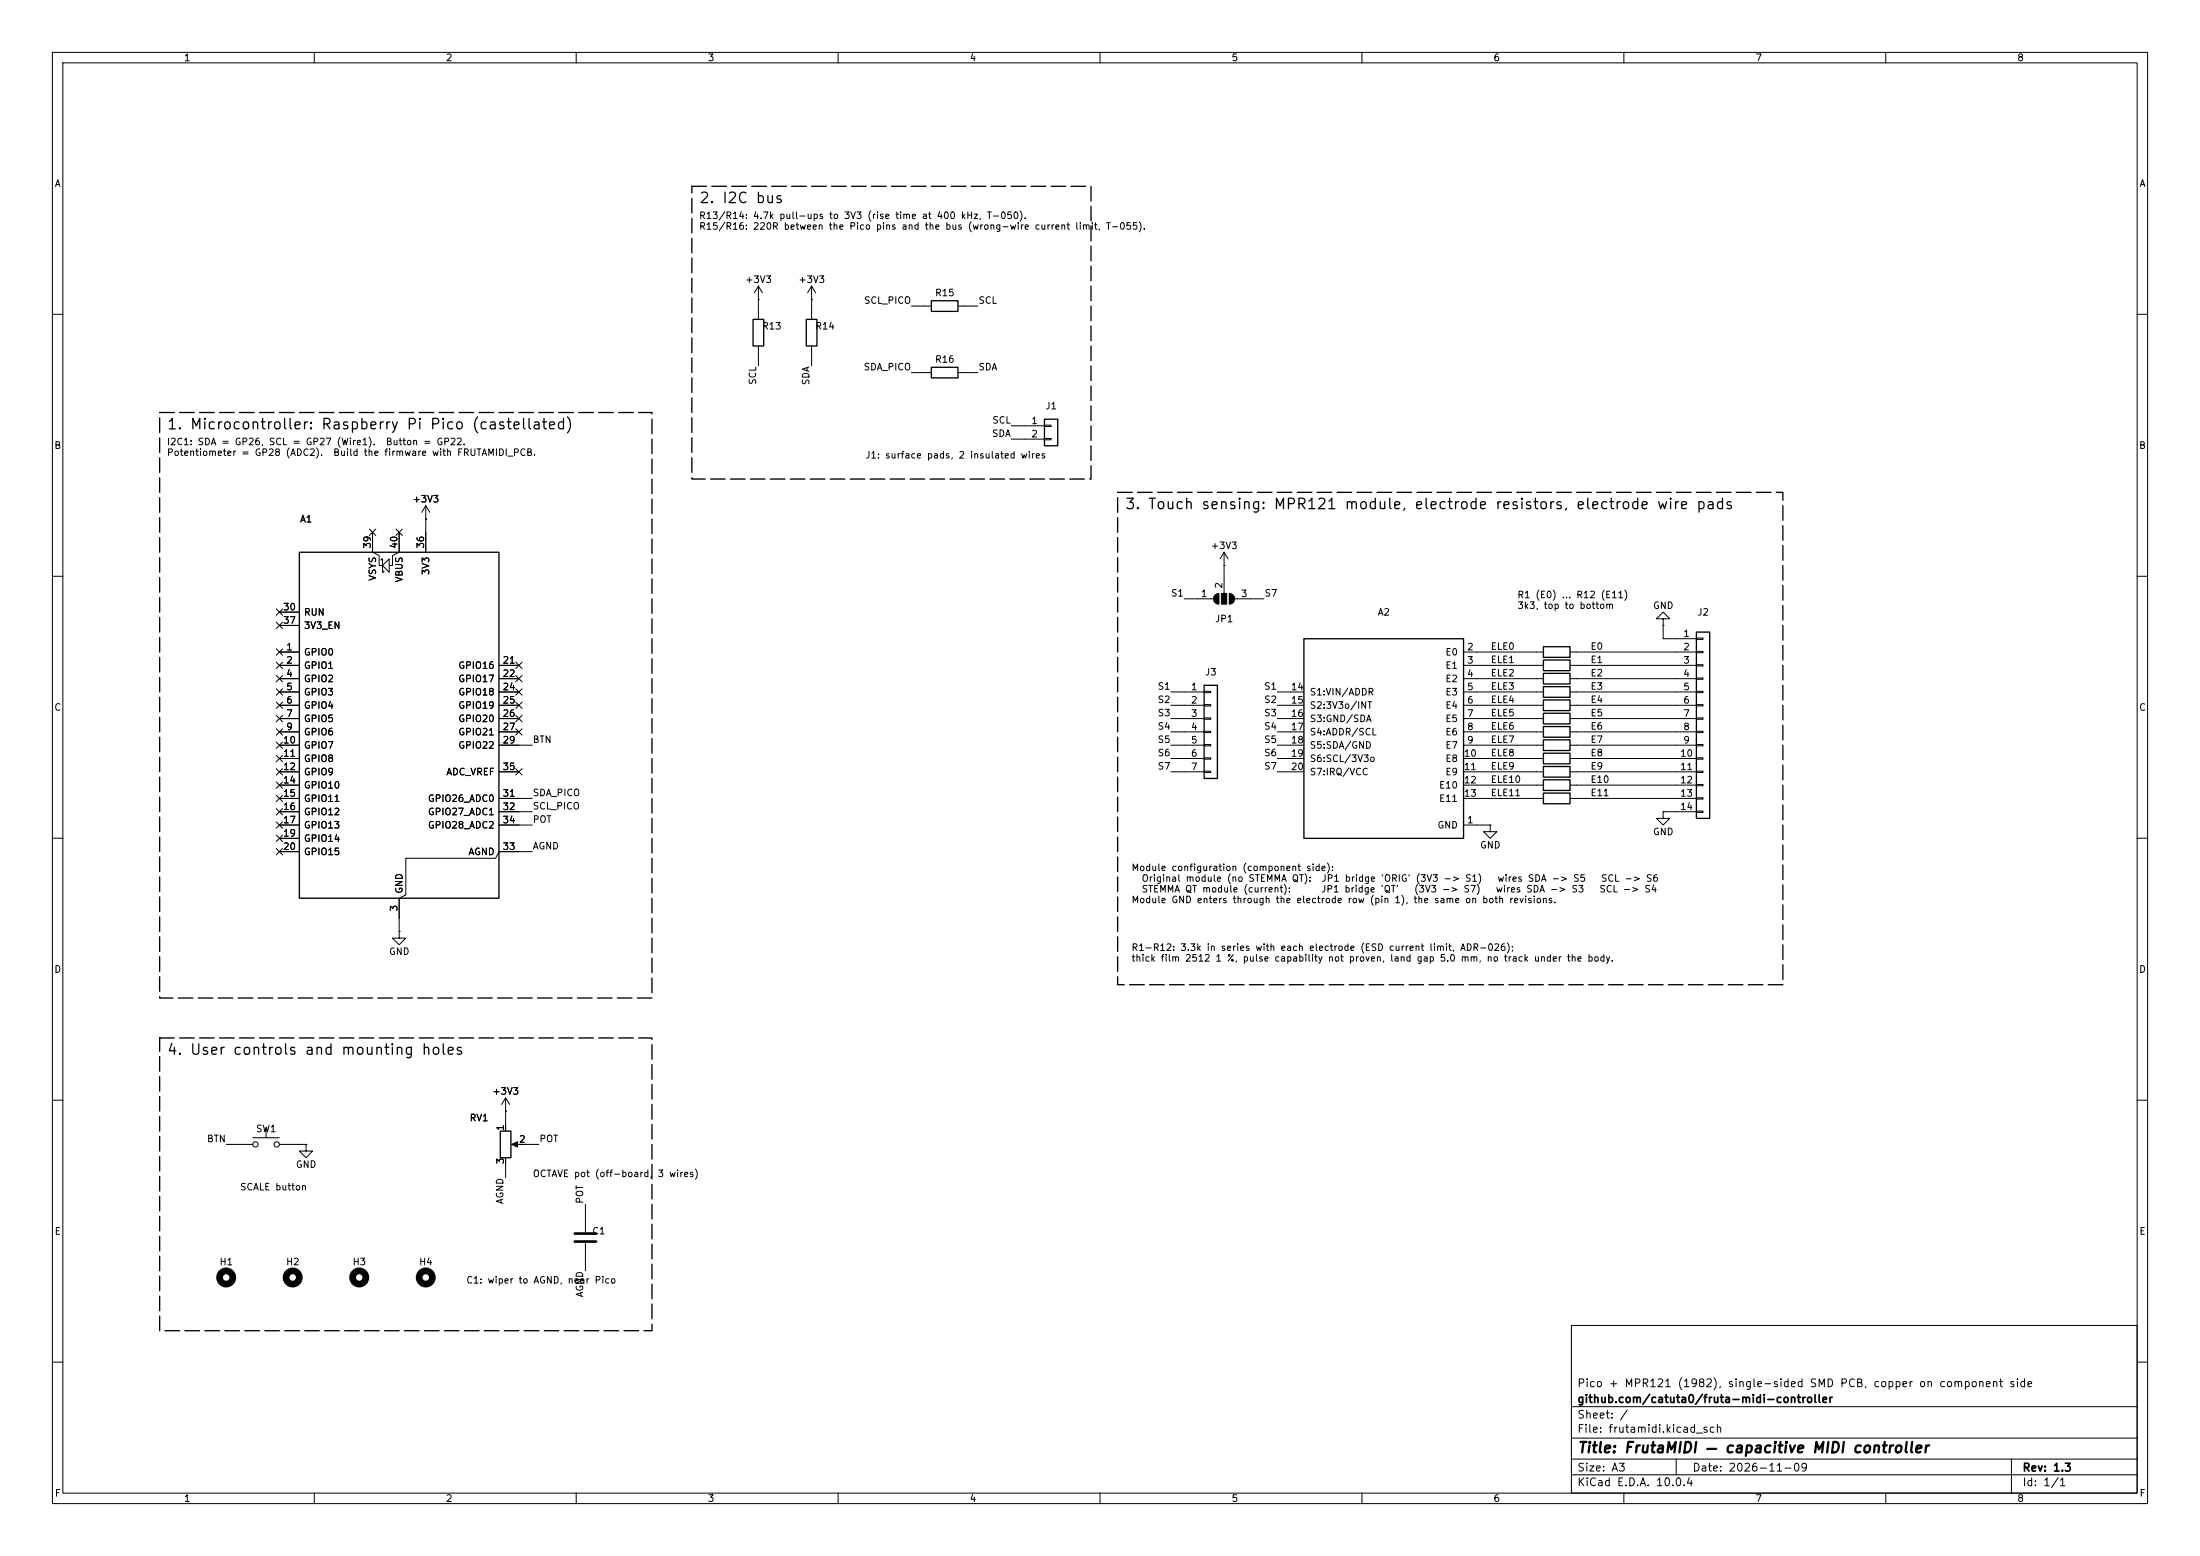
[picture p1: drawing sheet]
<svg xmlns="http://www.w3.org/2000/svg" width="420mm" height="297mm" viewBox="0 0 420 297" stroke-linecap="round" stroke-linejoin="round" font-family="sans-serif">
<g fill="none" stroke="#000" stroke-width=".19">
<path d="M10 10h400v277h-400zM12 12h396v273h-396zM60 10v2M110 10v2M160 10v2M210 10v2M260 10v2M310 10v2M360 10v2M144.8 57.2h.1M144.8 54.6v6.4M144.8 54.6l-.8 1.3"/>
<path d="M144.8 54.6l.7 1.3M154.9 57.2h.1M154.9 54.6l-.7 1.3M154.9 54.6l.8 1.3M154.9 54.6v6.4M174 58.4h3.8M182.9 58.4h3.8M10 60h2M144.8 66v3.9M154.9 66v3.9M174 71.1h3.8M182.9 71.1h3.8"/>
<path d="M408 60h2M81.3 99.1h.1M81.3 96.5v8.9M81.3 96.5l-.8 1.3M81.3 96.5l.7 1.3M193 81.3h6.4M193 83.8h6.4M199.4 81.2h1.3v.2h-1.3zM199.4 83.7h1.3v.2h-1.3zM10 110h2M52.7 118.8l1.2 1.2M52.7 116.2l1.2 1.2"/>
<path d="M53.3 116.8h3.8M53.3 119.4h3.8M53.9 118.8l-1.2 1.2M53.9 116.2l-1.2 1.2M70.5 101l1.2 1.2M71.1 101.6v3.8l1.3 .6v2h.6M71.7 101l-1.2 1.2M72.8 106.9v-.2h.2v2.5h.3v-.2M73 108l1.3-1.3v2.5zM75.6 101l1.2 1.2M76.2 101.6v3.8l-1.3 .6v2h-.6M76.8 101l-1.2 1.2"/>
<path d="M226.1 114.3h5.5M232.7 113.3v2M233.7 108h.1M233.7 105.4v7.9M233.7 105.4l-.8 1.3M233.7 105.4l.7 1.3M234.7 113.3v2M235.7 114.3h5.6M317.5 118.1h1.3l-1.3-1.3-1.3 1.3h1.3v1.3M317.5 119.4h.1M317.5 119.4v2.5h6.3M408 110h2"/>
<path d="M52.7 126.4l1.2 1.2M52.7 123.9l1.2 1.2M52.7 128.9l1.2 1.2M52.7 131.5l1.2 1.2M52.7 139.1l1.2 1.2M52.7 134l1.2 1.2M52.7 136.6l1.2 1.2M53.3 124.5h3.8M53.3 127h3.8M53.3 129.5h3.8M53.3 132.1h3.8M53.3 134.6h3.8"/>
<path d="M53.3 137.2h3.8M53.3 139.7h3.8M53.9 126.4l-1.2 1.2M53.9 123.9l-1.2 1.2M53.9 128.9l-1.2 1.2M53.9 131.5l-1.2 1.2M53.9 139.1l-1.2 1.2M53.9 134l-1.2 1.2M53.9 136.6l-1.2 1.2M95.2 127h3.9M95.2 129.5h3.9M95.2 132.1h3.9"/>
<path d="M95.2 134.6h3.9M95.2 137.2h3.9M95.2 139.7h3.9M98.5 131.5l1.2 1.2M98.5 128.9l1.2 1.2M98.5 126.4l1.2 1.2M98.5 136.6l1.2 1.2M98.5 139.1l1.2 1.2M98.5 134l1.2 1.2M99.7 131.5l-1.2 1.2M99.7 128.9l-1.2 1.2M99.7 126.4l-1.2 1.2"/>
<path d="M99.7 136.6l-1.2 1.2M99.7 139.1l-1.2 1.2M99.7 134l-1.2 1.2M223.5 132.1h6.4M223.5 134.6h6.4M223.5 137.2h6.4M223.5 139.7h6.4M229.9 132h1.2v.2h-1.2zM229.9 134.5h1.2v.2h-1.2zM229.9 137h1.2v.3h-1.2zM229.9 139.6h1.2v.2h-1.2zM243.8 132.1h5.1"/>
<path d="M243.8 134.6h5.1M243.8 137.2h5.1M243.8 139.7h5.1M279.4 124.5h15.2M279.4 127h15.2M279.4 129.5h15.2M279.4 132.1h15.2M279.4 134.6h15.2M279.4 137.2h15.2M279.4 139.7h15.2M299.7 124.5h24.1M299.7 127h24.1"/>
<path d="M299.7 129.5h24.1M299.7 132.1h24.1M299.7 134.6h24.1M299.7 137.2h24.1M299.7 139.7h24.1M323.8 121.8h1.3v.2h-1.3zM323.8 124.3h1.3v.3h-1.3zM323.8 126.9h1.3v.2h-1.3zM323.8 129.4h1.3v.3h-1.3zM323.8 132h1.3v.2h-1.3zM323.8 134.5h1.3v.2h-1.3zM323.8 137h1.3v.3h-1.3z"/>
<path d="M323.8 139.6h1.3v.2h-1.3zM10 160h2M52.7 151.8l1.2 1.2M52.7 149.3l1.2 1.2M52.7 154.3l1.2 1.2M52.7 156.9l1.2 1.2M52.7 159.4l1.2 1.2M52.7 141.6l1.2 1.2M52.7 144.2l1.2 1.2M52.7 146.7l1.2 1.2M53.3 142.2h3.8M53.3 144.8h3.8"/>
<path d="M53.3 147.3h3.8M53.3 149.9h3.8M53.3 152.4h3.8M53.3 154.9h3.8M53.3 157.5h3.8M53.9 151.8l-1.2 1.2M53.9 149.3l-1.2 1.2M53.9 154.3l-1.2 1.2M53.9 156.9l-1.2 1.2M53.9 159.4l-1.2 1.2M53.9 141.6l-1.2 1.2M53.9 144.2l-1.2 1.2"/>
<path d="M53.9 146.7l-1.2 1.2M95.2 142.2h6.4M95.2 147.3h3.9M95.2 152.4h6.4M95.2 154.9h6.4M95.2 157.5h6.4M98.5 146.7l1.2 1.2M99.7 146.7l-1.2 1.2M223.5 142.2h6.4M223.5 144.8h6.4M223.5 147.3h6.4M229.9 142.1h1.2v.3h-1.2z"/>
<path d="M229.9 144.7h1.2v.2h-1.2zM229.9 147.2h1.2v.2h-1.2zM243.8 142.2h5.1M243.8 144.8h5.1M243.8 147.3h5.1M279.4 142.2h15.2M279.4 144.8h15.2M279.4 147.3h15.2M279.4 149.9h15.2M279.4 152.4h15.2M279.4 157.5h5.1M284.5 157.5v1.3h1.2l-1.2 1.2-1.3-1.2h1.3"/>
<path d="M284.5 157.5h.1M299.7 142.2h24.1M299.7 144.8h24.1M299.7 147.3h24.1M299.7 149.9h24.1M299.7 152.4h24.1M317.5 154.9v1.3h1.3l-1.3 1.3-1.3-1.3h1.3M317.5 154.9h.1M317.5 154.9h6.3M323.8 142.1h1.3v.3h-1.3zM323.8 144.7h1.3v.2h-1.3zM323.8 147.2h1.3v.2h-1.3z"/>
<path d="M323.8 149.7h1.3v.3h-1.3zM323.8 152.3h1.3v.2h-1.3zM323.8 154.8h1.3v.3h-1.3zM408 160h2M52.7 162l1.2 1.2M53.3 160h3.8M53.3 162.6h3.8M53.9 162l-1.2 1.2M76.2 177.8v1.3h1.3l-1.3 1.2-1.3-1.2h1.3M76.2 177.8h.1M101.6 162.6h-6.4l-.6 1.2h-17.1v7l-1.3 .7v6.3M10 210h2"/>
<path d="M43.2 218.4h5.1M48.3 217.2h5M50.8 215.4v1.8M53.3 218.4h5.1M58.4 218.4v1.3h1.3l-1.3 1.3-1.3-1.3h1.3M58.4 218.4h.1M96.5 212.1h.1M96.5 209.6l-.7 1.2M96.5 209.6l.8 1.2M96.5 209.6v6.3M98 218.4h4.9M408 210h2"/>
<path d="M96.5 221v3.8M111.8 229.9v5.3M111.8 237.2v5.4M300 253h108v32h-108zM10 260h2M300 278.5h108M300 274.5h108M300 268.5h108M320 278.5v3M384 278.5v6.5M408 260h2M60 285v2"/>
<path d="M110 285v2M160 285v2M210 285v2M260 285v2M300 281.5h108M310 285v2M360 285v2"/>
<circle cx="48.8" cy="218.4" r=".51"/>
<circle cx="52.8" cy="218.4" r=".51"/>
</g>
<path d="M109.7 235.5h4.1M109.7 237h4.1" fill="none" stroke="#000" stroke-width=".51"/>
<g fill="none" stroke="#000" stroke-width=".25">
<path d="M177.8 57.4h5.1v2h-5.1zM143.8 61h2v5h-2zM153.9 61h2.1v5h-2.1zM177.8 70.1h5.1v2h-5.1zM199.4 80h2.5v5.1h-2.5zM57.1 105.4h38.1v66.1h-38.1zM229.9 130.8h2.5v17.8h-2.5zM248.9 121.9h30.5v38.1h-30.5zM294.6 136.1h5.1v2.1h-5.1zM294.6 138.7h5.1v2h-5.1zM294.6 133.6h5.1v2h-5.1zM294.6 123.4h5.1v2.1h-5.1z"/>
<path d="M294.6 126h5.1v2h-5.1zM294.6 128.5h5.1v2.1h-5.1zM294.6 131.1h5.1v2h-5.1zM323.8 120.7h2.6v35.5h-2.6zM294.6 141.2h5.1v2.1h-5.1zM294.6 143.8h5.1v2h-5.1zM294.6 151.4h5.1v2h-5.1zM294.6 146.3h5.1v2h-5.1zM294.6 148.8h5.1v2.1h-5.1zM95.5 215.9h2v5.1h-2z"/>
</g>
<path d="M231.9 113.6l.8-.3v2a1.02 1.02 0 0 1-1-.6 1.02 1.02 0 0 1 .2-1.1zM233.2 113.3h1v2h-1zM234.7 113.3a1.02 1.02 0 0 1 1 1 1.02 1.02 0 0 1-1 1zM97.7 218.4l1.1-.5v1z" fill="#000" stroke="#000" stroke-width=".19"/>
<g fill="none" stroke="#000" stroke-width="1.3">
<circle cx="43.2" cy="243.8" r="1.27"/>
<circle cx="55.9" cy="243.8" r="1.27"/>
<circle cx="68.6" cy="243.8" r="1.27"/>
<circle cx="81.3" cy="243.8" r="1.27"/>
</g>
<path d="M132.1 35.6h76.2v55.8h-76.2zM30.5 78.7h94v111.8h-94zM213.4 94h127v94h-127zM30.5 198.1h94v55.9h-94z" fill="none" stroke="#000" stroke-width=".25" stroke-dasharray="2.8 1"/>
<g font-size="2">
<text x="133.3" y="39.3">2. I2C bus</text>
<text x="31.7" y="82.5">1. Microcontroller: Raspberry Pi Pico (castellated)</text>
<text x="214.6" y="97.7">3. Touch sensing: MPR121 module, electrode resistors, electrode wire pads</text>
<text x="31.7" y="201.8">4. User controls and mounting holes</text>
<text x="301" y="277.8">Title: FrutaMIDI — capacitive MIDI controller</text>
</g>
<g font-size="1.5">
<text x="301" y="268.1">github.com/catuta0/fruta-midi-controller</text>
<text x="301" y="265.1">Pico + MPR121 (1982), single-sided SMD PCB, copper on component side</text>
<text x="301" y="273.8">File: frutamidi.kicad_sch</text>
<text x="301" y="271.1">Sheet: /</text>
<text x="301" y="281.2">Size: A3</text>
<text x="323" y="281.2">Date: 2026-11-09</text>
<text x="386" y="281.2">Rev: 1.3</text>
<text x="301" y="284">KiCad E.D.A. 10.0.4</text>
<text x="386" y="284">Id: 1/1</text>
</g>
<g font-size="1.3">
<text x="35" y="12">1</text>
<text x="85" y="12">2</text>
<text x="135" y="12">3</text>
<text x="185" y="12">4</text>
<text x="235" y="12">5</text>
<text x="285" y="12">6</text>
<text x="335" y="12">7</text>
<text x="385" y="12">8</text>
<text x="10.3" y="36">A</text>
<text x="408.3" y="36">A</text>
<text x="133.3" y="42.1">R13/R14: 4.7k pull-ups to 3V3 (rise time at 400 kHz, T-050).</text>
<text x="133.3" y="44.1">R15/R16: 220R between the Pico pins and the bus (wrong-wire current limit, T-055).</text>
<text x="142.1" y="54.3">+3V3</text>
<text x="152.3" y="54.3">+3V3</text>
<text x="164.8" y="58.3">SCL_PICO</text>
<text x="178.4" y="56.9">R15</text>
<text x="186.7" y="58.3">SCL</text>
<text x="145.4" y="63.2">R13</text>
<text x="155.5" y="63.2">R14</text>
<text x="164.8" y="71">SDA_PICO</text>
<text x="178.4" y="69.6">R16</text>
<text x="186.7" y="71">SDA</text>
<text x="144.7" y="73.6" transform="rotate(-90 144.7 73.6)">SCL</text>
<text x="154.8" y="73.6" transform="rotate(-90 154.8 73.6)">SDA</text>
<text x="189.3" y="83.7">SDA</text>
<text x="189.3" y="81.2">SCL</text>
<text x="196.8" y="81.3">1</text>
<text x="196.8" y="83.8">2</text>
<text x="199.5" y="78.4">J1</text>
<text x="10.3" y="86">B</text>
<text x="31.7" y="85.3">I2C1: SDA = GP26, SCL = GP27 (Wire1).</text>
<text x="31.7" y="87.3">Potentiometer = GP28 (ADC2).</text>
<text x="63.5" y="87.3">Build the firmware with FRUTAMIDI_PCB.</text>
<text x="73.5" y="85.3">Button = GP22.</text>
<text x="165.1" y="87.8">J1: surface pads, 2 insulated wires</text>
<text x="408.2" y="86">B</text>
<text x="57.2" y="100">A1</text>
<text x="78.6" y="96.2">+3V3</text>
<text x="71.1" y="104.8" transform="rotate(-90 71.1 104.8)">39</text>
<text x="76.2" y="104.8" transform="rotate(-90 76.2 104.8)">40</text>
<text x="81.3" y="104.8" transform="rotate(-90 81.3 104.8)">36</text>
<text x="231" y="105.1">+3V3</text>
<text x="72.1" y="111" transform="rotate(-90 72.1 111)">VSYS</text>
<text x="77.2" y="111.3" transform="rotate(-90 77.2 111.3)">VBUS</text>
<text x="82.3" y="109.9" transform="rotate(-90 82.3 109.9)">3V3</text>
<text x="233.7" y="112.5" transform="rotate(-90 233.7 112.5)">2</text>
<text x="53.9" y="116.8">30</text>
<text x="53.9" y="119.4">37</text>
<text x="57.9" y="117.8">RUN</text>
<text x="223.4" y="114.2">S1</text>
<text x="229.2" y="114.3">1</text>
<text x="231.9" y="119.1">JP1</text>
<text x="236.8" y="114.3">3</text>
<text x="241.3" y="114.2">S7</text>
<text x="262.9" y="117.8">A2</text>
<text x="289.6" y="114.5">R1 (E0) ... R12 (E11)</text>
<text x="289.6" y="116.5">3k3, top to bottom</text>
<text x="315.5" y="116.5">GND</text>
<text x="323.9" y="117.8">J2</text>
<text x="54.5" y="124.4">1</text>
<text x="57.9" y="125.4">GPIO0</text>
<text x="57.9" y="120.4">3V3_EN</text>
<text x="275.8" y="125.4">E0</text>
<text x="280" y="124.4">2</text>
<text x="284.5" y="124.3">ELE0</text>
<text x="303.5" y="124.3">E0</text>
<text x="321.2" y="121.9">1</text>
<text x="321.2" y="124.4">2</text>
<text x="54.5" y="127">2</text>
<text x="54.5" y="129.5">4</text>
<text x="57.9" y="128">GPIO1</text>
<text x="57.9" y="130.5">GPIO2</text>
<text x="87.4" y="128">GPIO16</text>
<text x="87.4" y="130.5">GPIO17</text>
<text x="95.8" y="127">21</text>
<text x="95.8" y="129.5">22</text>
<text x="220.9" y="132">S1</text>
<text x="229.9" y="129.2">J3</text>
<text x="241.2" y="132">S1</text>
<text x="275.8" y="128">E1</text>
<text x="275.8" y="130.5">E2</text>
<text x="280" y="127">3</text>
<text x="280" y="129.5">4</text>
<text x="284.5" y="126.9">ELE1</text>
<text x="284.5" y="129.4">ELE2</text>
<text x="284.5" y="132">ELE3</text>
<text x="303.5" y="132">E3</text>
<text x="303.5" y="126.9">E1</text>
<text x="303.5" y="129.4">E2</text>
<text x="321.2" y="127">3</text>
<text x="321.2" y="129.5">4</text>
<text x="10.3" y="136">C</text>
<text x="54.5" y="132.1">5</text>
<text x="54.5" y="134.6">6</text>
<text x="54.5" y="137.1">7</text>
<text x="57.9" y="133.1">GPIO3</text>
<text x="57.9" y="135.6">GPIO4</text>
<text x="87.4" y="133.1">GPIO18</text>
<text x="87.4" y="135.6">GPIO19</text>
<text x="95.8" y="132.1">24</text>
<text x="95.8" y="134.6">25</text>
<text x="95.8" y="137.1">26</text>
<text x="220.9" y="134.5">S2</text>
<text x="220.9" y="137">S3</text>
<text x="227.3" y="132.1">1</text>
<text x="227.3" y="134.6">2</text>
<text x="227.3" y="137.1">3</text>
<text x="241.2" y="137">S3</text>
<text x="241.2" y="134.5">S2</text>
<text x="246.3" y="132.1">14</text>
<text x="246.3" y="134.6">15</text>
<text x="246.3" y="137.1">16</text>
<text x="249.9" y="133.1">S1:VIN/ADDR</text>
<text x="249.9" y="135.6">S2:3V3o/INT</text>
<text x="275.8" y="133.1">E3</text>
<text x="275.8" y="135.6">E4</text>
<text x="280" y="132.1">5</text>
<text x="280" y="134.6">6</text>
<text x="280" y="137.1">7</text>
<text x="284.5" y="134.5">ELE4</text>
<text x="284.5" y="137">ELE5</text>
<text x="303.5" y="137">E5</text>
<text x="303.5" y="134.5">E4</text>
<text x="321.2" y="132.1">5</text>
<text x="321.2" y="134.6">6</text>
<text x="321.2" y="137.1">7</text>
<text x="408.2" y="136">C</text>
<text x="53.9" y="142.2">10</text>
<text x="54.5" y="139.7">9</text>
<text x="57.9" y="138.1">GPIO5</text>
<text x="57.9" y="140.7">GPIO6</text>
<text x="57.9" y="143.2">GPIO7</text>
<text x="87.4" y="138.1">GPIO20</text>
<text x="87.4" y="140.7">GPIO21</text>
<text x="87.4" y="143.2">GPIO22</text>
<text x="95.8" y="139.7">27</text>
<text x="95.8" y="142.2">29</text>
<text x="101.6" y="142.1">BTN</text>
<text x="220.9" y="139.6">S4</text>
<text x="220.9" y="142.1">S5</text>
<text x="227.3" y="139.7">4</text>
<text x="227.3" y="142.2">5</text>
<text x="241.2" y="139.6">S4</text>
<text x="241.2" y="142.1">S5</text>
<text x="246.3" y="139.7">17</text>
<text x="246.3" y="142.2">18</text>
<text x="249.9" y="138.1">S3:GND/SDA</text>
<text x="249.9" y="140.7">S4:ADDR/SCL</text>
<text x="249.9" y="143.2">S5:SDA/GND</text>
<text x="275.8" y="138.1">E5</text>
<text x="275.8" y="140.7">E6</text>
<text x="275.8" y="143.2">E7</text>
<text x="280" y="139.7">8</text>
<text x="280" y="142.2">9</text>
<text x="284.5" y="142.1">ELE7</text>
<text x="284.5" y="139.6">ELE6</text>
<text x="303.5" y="139.6">E6</text>
<text x="303.5" y="142.1">E7</text>
<text x="321.2" y="139.7">8</text>
<text x="321.2" y="142.2">9</text>
<text x="53.9" y="144.8">11</text>
<text x="53.9" y="147.3">12</text>
<text x="53.9" y="149.8">14</text>
<text x="57.9" y="145.8">GPIO8</text>
<text x="57.9" y="148.3">GPIO9</text>
<text x="85.1" y="148.3">ADC_VREF</text>
<text x="95.8" y="147.3">35</text>
<text x="220.9" y="147.2">S7</text>
<text x="220.9" y="144.7">S6</text>
<text x="227.3" y="144.8">6</text>
<text x="227.3" y="147.3">7</text>
<text x="241.2" y="144.7">S6</text>
<text x="241.2" y="147.2">S7</text>
<text x="246.3" y="144.8">19</text>
<text x="246.3" y="147.3">20</text>
<text x="249.9" y="145.8">S6:SCL/3V3o</text>
<text x="249.9" y="148.3">S7:IRQ/VCC</text>
<text x="275.8" y="145.8">E8</text>
<text x="275.8" y="148.3">E9</text>
<text x="279.4" y="144.8">10</text>
<text x="279.4" y="147.3">11</text>
<text x="279.4" y="149.8">12</text>
<text x="284.5" y="147.2">ELE9</text>
<text x="284.5" y="149.7">ELE10</text>
<text x="284.5" y="144.7">ELE8</text>
<text x="303.5" y="149.7">E10</text>
<text x="303.5" y="144.7">E8</text>
<text x="303.5" y="147.2">E9</text>
<text x="320.6" y="144.8">10</text>
<text x="320.6" y="147.3">11</text>
<text x="320.6" y="149.8">12</text>
<text x="53.9" y="152.4">15</text>
<text x="53.9" y="154.9">16</text>
<text x="57.9" y="150.8">GPIO10</text>
<text x="57.9" y="153.4">GPIO11</text>
<text x="57.9" y="155.9">GPIO12</text>
<text x="81.6" y="153.4">GPIO26_ADC0</text>
<text x="81.6" y="155.9">GPIO27_ADC1</text>
<text x="95.8" y="152.4">31</text>
<text x="95.8" y="154.9">32</text>
<text x="101.6" y="154.8">SCL_PICO</text>
<text x="101.6" y="152.3">SDA_PICO</text>
<text x="274.6" y="150.8">E10</text>
<text x="274.6" y="153.4">E11</text>
<text x="279.4" y="152.4">13</text>
<text x="284.5" y="152.3">ELE11</text>
<text x="303.5" y="152.3">E11</text>
<text x="320.6" y="152.4">13</text>
<text x="320.6" y="154.9">14</text>
<text x="53.9" y="157.5">17</text>
<text x="53.9" y="160">19</text>
<text x="57.9" y="158.5">GPIO13</text>
<text x="57.9" y="161">GPIO14</text>
<text x="81.6" y="158.5">GPIO28_ADC2</text>
<text x="95.8" y="157.5">34</text>
<text x="101.6" y="157.4">POT</text>
<text x="274.3" y="158.5">GND</text>
<text x="280" y="157.5">1</text>
<text x="315.5" y="159.7">GND</text>
<text x="53.9" y="162.5">20</text>
<text x="57.9" y="163.5">GPIO15</text>
<text x="89.3" y="163.5">AGND</text>
<text x="95.8" y="162.5">33</text>
<text x="101.6" y="162.4">AGND</text>
<text x="215.9" y="166.6">Module configuration (component side):</text>
<text x="282.4" y="162.3">GND</text>
<text x="77.2" y="170.7" transform="rotate(-90 77.2 170.7)">GND</text>
<text x="215.9" y="172.7">Module GND enters through the electrode row (pin 1), the same on both revisions.</text>
<text x="217.8" y="168.6">Original module (no STEMMA QT):</text>
<text x="217.8" y="170.7">STEMMA QT module (current):</text>
<text x="252.1" y="170.7">JP1 bridge 'QT'</text>
<text x="252.2" y="168.6">JP1 bridge 'ORIG' (3V3 -&gt; S1)</text>
<text x="269.8" y="170.7">(3V3 -&gt; S7)</text>
<text x="285.4" y="170.7">wires SDA -&gt; S3</text>
<text x="285.7" y="168.6">wires SDA -&gt; S5</text>
<text x="305.2" y="170.7">SCL -&gt; S4</text>
<text x="305.5" y="168.6">SCL -&gt; S6</text>
<text x="76.2" y="174.1" transform="rotate(-90 76.2 174.1)">3</text>
<text x="10.3" y="186">D</text>
<text x="74.2" y="182.6">GND</text>
<text x="215.9" y="181.8">R1-R12: 3.3k in series with each electrode (ESD current limit, ADR-026);</text>
<text x="215.9" y="183.8">thick film 2512 1 %, pulse capability not proven, land gap 5.0 mm, no track under the body.</text>
<text x="408.2" y="186">D</text>
<text x="93.9" y="209.3">+3V3</text>
<text x="89.6" y="214.3">RV1</text>
<text x="96.5" y="216" transform="rotate(-90 96.5 216)">1</text>
<text x="39.4" y="218.3">BTN</text>
<text x="48.8" y="216.4">SW1</text>
<text x="99" y="218.4">2</text>
<text x="102.9" y="218.3">POT</text>
<text x="45.7" y="227.5">SCALE button</text>
<text x="56.4" y="223.2">GND</text>
<text x="96.5" y="222.3" transform="rotate(-90 96.5 222.3)">3</text>
<text x="101.6" y="225">OCTAVE pot (off-board,</text>
<text x="125.4" y="225">3 wires)</text>
<text x="96.4" y="230" transform="rotate(-90 96.4 230)">AGND</text>
<text x="111.6" y="229.9" transform="rotate(-90 111.6 229.9)">POT</text>
<text x="10.3" y="236">E</text>
<text x="113" y="235.9">C1</text>
<text x="408.3" y="236">E</text>
<text x="41.8" y="241.8">H1</text>
<text x="54.5" y="241.8">H2</text>
<text x="67.2" y="241.8">H3</text>
<text x="79.9" y="241.8">H4</text>
<text x="88.9" y="245.3">C1: wiper to AGND, near Pico</text>
<text x="111.6" y="247.7" transform="rotate(-90 111.6 247.7)">AGND</text>
<text x="10.3" y="286">F</text>
<text x="35" y="287">1</text>
<text x="85" y="287">2</text>
<text x="135" y="287">3</text>
<text x="185" y="287">4</text>
<text x="235" y="287">5</text>
<text x="285" y="287">6</text>
<text x="335" y="287">7</text>
<text x="385" y="287">8</text>
<text x="408.3" y="286">F</text>
</g>
</svg>
